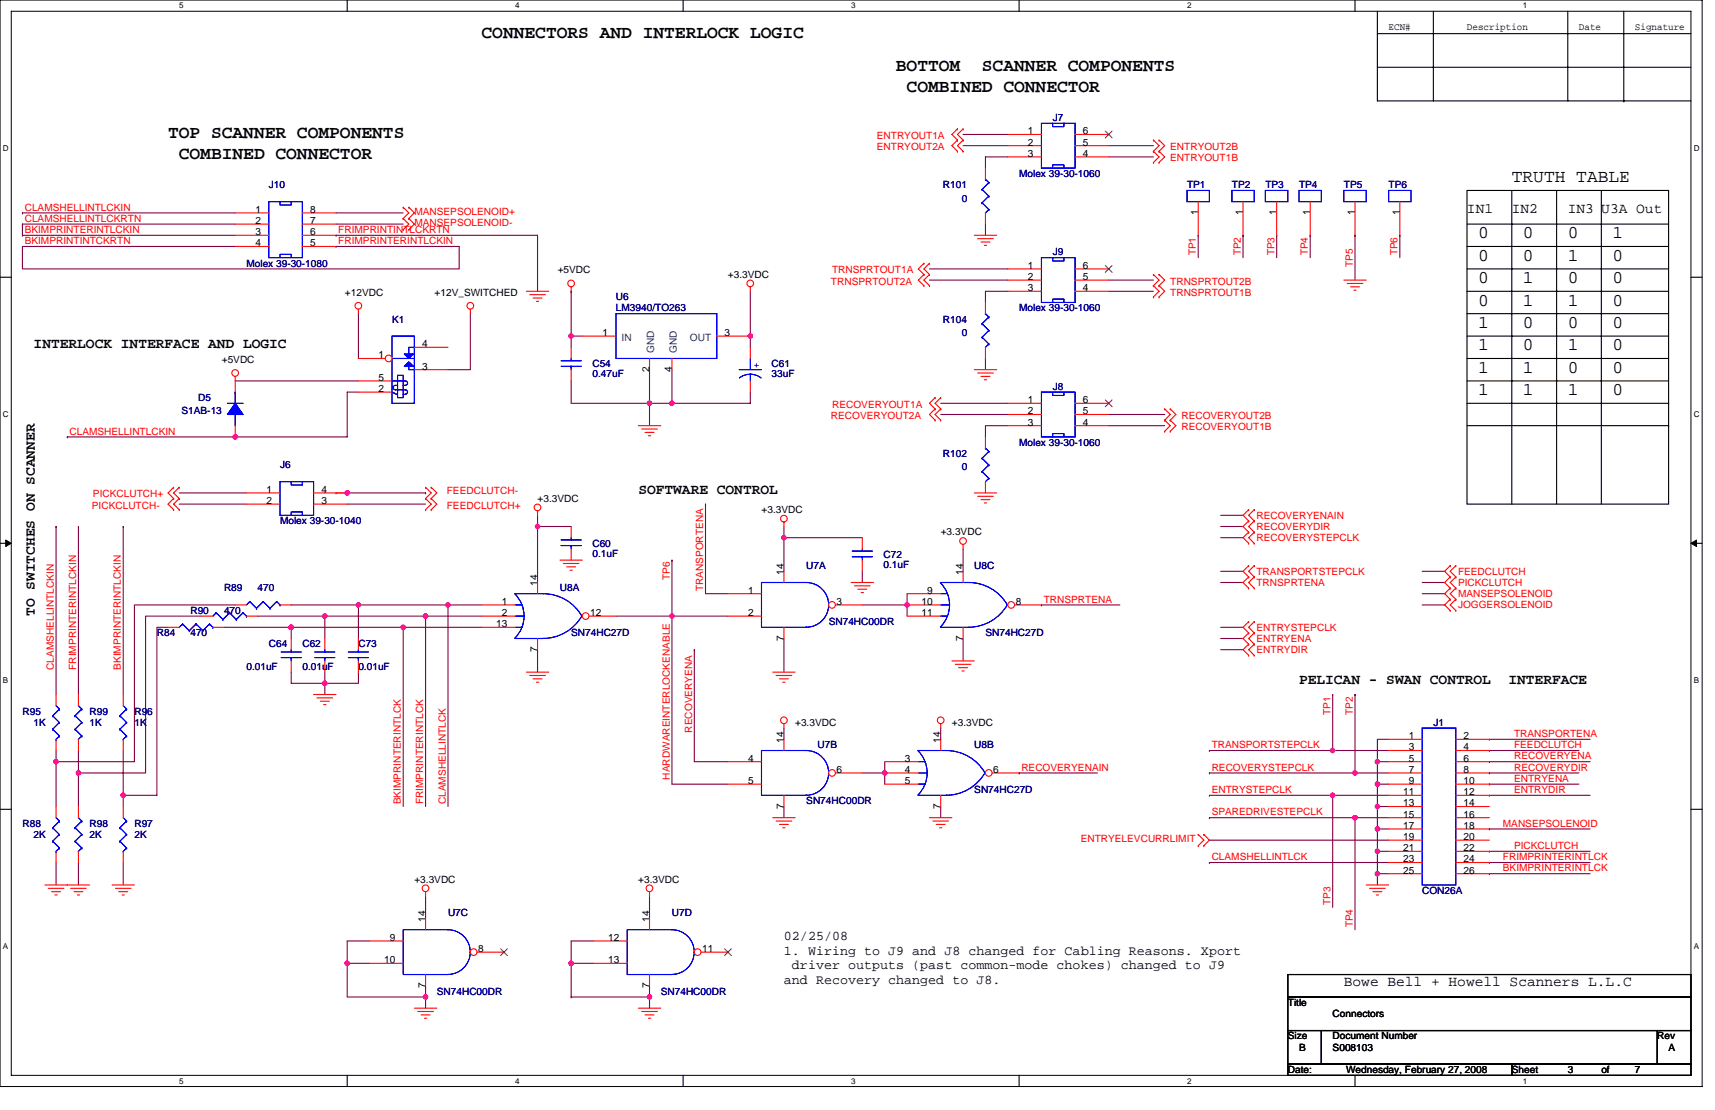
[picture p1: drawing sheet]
<svg xmlns="http://www.w3.org/2000/svg" width="432mm" height="279mm" viewBox="0 0 432 279" stroke-linecap="round" stroke-linejoin="round" font-family="sans-serif">
<path d="M0 0h428.6v273.5h-428.6zM2.8 2.8h422.9v267.9h-422.9z" fill="none" stroke="#000" stroke-width=".25"/>
<g fill="#fff">
<path d="M45.1 .3h1.1v2.3h-1.1z"/>
<path d="M45.1 271h1.1v2.2h-1.1z"/>
</g>
<path d="M87.4 0v2.8M87.4 270.7v2.8" fill="none" stroke="#000" stroke-width=".28"/>
<g fill="#fff">
<path d="M129.7 .3h1.1v2.3h-1.1z"/>
<path d="M129.7 271h1.1v2.2h-1.1z"/>
</g>
<path d="M172 0v2.8M172 270.7v2.8" fill="none" stroke="#000" stroke-width=".28"/>
<g fill="#fff">
<path d="M214.3 .3h1.1v2.3h-1.1z"/>
<path d="M214.3 271h1.1v2.2h-1.1z"/>
</g>
<path d="M256.6 0v2.8M256.6 270.7v2.8" fill="none" stroke="#000" stroke-width=".28"/>
<g fill="#fff">
<path d="M298.9 .3h1.1v2.3h-1.1z"/>
<path d="M298.9 271h1.1v2.2h-1.1z"/>
</g>
<path d="M341.2 0v2.8M341.2 270.7v2.8" fill="none" stroke="#000" stroke-width=".28"/>
<g fill="#fff">
<path d="M383.5 .3h1.1v2.3h-1.1z"/>
<path d="M383.5 271h1.1v2.2h-1.1z"/>
<path d="M.7 36.3h1.5v2.3h-1.5z"/>
<path d="M426.5 36.3h1.4v2.3h-1.4z"/>
<path d="M.7 103.3h1.5v2.2h-1.5z"/>
<path d="M426.5 103.3h1.4v2.2h-1.4z"/>
</g>
<path d="M0 69.8h2.8M425.7 69.8h2.9" fill="none" stroke="#000" stroke-width=".28"/>
<g fill="#fff">
<path d="M.7 170.2h1.4v2.3h-1.4z"/>
<path d="M426.5 170.2h1.3v2.3h-1.3z"/>
</g>
<path d="M0 136.8h2.8M425.7 136.8h2.9" fill="none" stroke="#000" stroke-width=".28"/>
<path d="M1.4 135.9l1.4 .9-1.4 .8zM425.7 136.8l1.4-.9v1.7z" fill="#000" stroke="#000" stroke-width=".25"/>
<g fill="#fff">
<path d="M.7 237.2h1.4v2.2h-1.4z"/>
<path d="M426.4 237.2h1.4v2.2h-1.4z"/>
</g>
<g fill="none" stroke="#000" stroke-width=".28">
<path d="M346.8 2.8v22.6h78.9M346.8 8.5h78.9M346.8 16.9h78.9M360.9 2.8v22.6M394.7 2.8v22.6M408.8 2.8v22.6M408.8 25.4h.1M369.4 47.9h50.7v79h-50.7zM369.4 56.4h50.7M380.6 47.9v79M391.9 47.9v79M403.2 47.9v79"/>
<path d="M369.4 62h50.7M369.4 67.7h50.7M369.4 73.3h50.7M369.4 79h50.7M369.4 84.6h50.7M369.4 90.2h50.7M369.4 95.9h50.7M369.4 101.5h50.7M369.4 107.1h50.7M420.1 101.5h.1M420.1 107.1h.1M0 203.7h2.8"/>
<path d="M425.7 203.7h2.9M324.3 245.3h101.4v5.7h-101.4zM324.3 251h101.4v8.4h-101.4zM324.3 259.4h8.4v8.5h-8.4zM332.7 259.4h84.6v8.5h-84.6zM417.3 259.4h8.4v8.5h-8.4zM324.3 267.9h56.3v2.8h-56.3zM380.6 267.9h45.1v2.8h-45.1z"/>
</g>
<g fill="none" stroke="#800040" stroke-width=".28">
<path d="M242.5 33.8h11.3M242.5 36.7h11.3M253.8 39.5h-5.7v2.8M279.1 39.5h11.3M279.1 36.7h11.3M5.7 56.4v2.8M5.7 59.2h.1M5.7 56.4h.1M5.7 53.6h.1M5.7 59.2h53.5M5.7 56.4h53.5M5.7 53.6h53.5"/>
<path d="M84.6 56.4h16.9M84.6 53.6h16.9M84.6 59.2h.1M84.6 59.2h50.7v14.1M248.1 56.4v2.8M301.7 59.2h.1M301.7 59.2v5.7M313 59.2h.1M313 59.2v5.7M321.4 59.2h.1M321.4 59.2v5.7M329.9 59.2h.1"/>
<path d="M329.9 59.2v5.7M341.2 59.2h.1M341.2 59.2v11.3M352.4 59.2h.1M352.4 59.2v5.7M5.7 62h.1M5.7 62v5.7h109.9v-5.7h-31M5.7 62h53.5M84.6 62h.1M90.2 79v11.2M118.4 79v14h-5.6M143.8 73.3v11.3h2.8"/>
<path d="M143.8 73.3h.1M188.9 73.3v11.3M234 70.5h19.8M234 67.7h19.8M253.8 73.3h-5.7v2.8M279.1 73.3h11.3M279.1 70.5h11.3M59.2 95.9h31M90.2 98.7h-2.8v11.3h-70.5M143.8 95.9v5.6h19.7M143.8 84.6v2.8M163.5 93v8.5"/>
<path d="M169.2 93v8.5M188.9 98.7v2.8h-19.7M188.9 84.6h.1M188.9 84.6v2.8M248.1 90.2v2.8M16.9 110h.1M59.2 110h.1M163.5 101.5h.1M163.5 101.5h5.7M163.5 101.5v5.6M169.2 101.5h.1M236.9 101.5h16.9"/>
<path d="M236.9 104.3h16.9M253.8 107.1h-5.7v2.9M279.1 104.3h14.1M279.1 107.1h14.1M14.1 132.5h.1M14.1 132.5v42.3M19.7 132.5h.1M19.7 132.5v42.3M31 132.5h.1M31 132.5v42.3M45.1 126.9h16.9M45.1 124.1h16.9"/>
<path d="M84.6 124.1h.1M84.6 124.1h22.5M87.4 126.9h19.7M107.1 124.1h.1M135.3 132.5v14.1M135.3 132.5h.1M135.3 129.7v2.8M135.3 132.5h8.5M177.6 126.9h.1M177.6 126.9v22.5h5.7M197.4 135.3h.1M197.4 135.3v8.5"/>
<path d="M197.4 132.5v2.8M197.4 135.3h19.7M242.5 138.2v5.6M307.3 129.7h5.7M307.3 132.5h5.7M307.3 135.3h5.7M42.3 157.9h-2.8v42.3h-8.5M50.8 155.1h-14.1v39.5h-17v8.4M56.4 157.9h45.1M59.2 152.3h-25.4v39.4h-19.7M64.9 155.1h16.9M73.3 152.3h16.9"/>
<path d="M73.3 157.9h.1M73.3 157.9v2.8M81.8 155.1h.1M81.8 155.1h25.3M81.8 155.1v5.6M90.2 152.3v8.4M90.2 152.3h22.6M101.5 157.9h.1M101.5 157.9h19.7M101.5 157.9v45.1M107.1 155.1h.1M107.1 155.1h14.1"/>
<path d="M107.1 155.1v47.9M112.8 152.3h.1M112.8 152.3h8.4M112.8 152.3v50.7M155.1 155.1h14.1M169.2 155.1h.1M169.2 141v56.4h14.1M169.2 141h.1M169.2 155.1h14.1M217.1 143.8v2.8M217.1 152.3h11.3M228.4 152.3h.1"/>
<path d="M228.4 149.4v2.9M228.4 152.3v2.8M262.2 152.3h.1M262.2 152.3h19.8M307.3 146.6h5.7M307.3 157.9h5.7M307.3 143.8h5.7M358.1 143.8h5.6M358.1 146.6h5.6M358.1 149.4h5.6M358.1 152.3h5.6M73.3 169.2v2.8h8.5"/>
<path d="M81.8 172h.1M81.8 169.2v2.8M81.8 172v2.8M90.2 169.2v2.8h-8.4M135.3 163.5v5.7M174.8 163.5h.1M174.8 163.5v28.2h8.5M197.4 160.7v8.5M242.5 160.7v5.7M307.3 160.7h5.7M307.3 163.5h5.7M335.5 174.8h.1"/>
<path d="M335.5 174.8v14.1M341.2 174.8h.1M341.2 174.8v19.8M14.1 191.7h.1M14.1 191.7v11.3M14.1 188.9v2.8M19.7 194.6h.1M19.7 188.9v5.7M31 188.9v11.3M197.4 183.3v2.8M217.1 194.6h5.7M222.8 194.6h.1"/>
<path d="M222.8 191.7v2.9M222.8 194.6v2.8M236.9 183.3v2.8M256.6 194.6h.1M256.6 194.6h19.7M304.5 194.6h.1M304.5 188.9h.1M304.5 194.6h36.7M304.5 188.9h45.1M335.5 188.9h.1M341.2 194.6h8.4M346.8 191.7h2.8"/>
<path d="M346.8 191.7h.1M346.8 197.4h2.8M346.8 197.4v5.6M346.8 191.7v5.7M349.6 186.1h-2.8v5.6M375 186.1h.1M375 188.9h.1M375 191.7h.1M375 194.6h.1M375 197.4h.1M375 194.6h22.6M375 186.1h25.4"/>
<path d="M375 188.9h22.6M375 191.7h25.4M375 197.4h22.6M14.1 217.1v5.7M19.7 217.1v5.7M31 200.2h.1M31 217.1v5.7M31 200.2v2.8M197.4 203v2.8M236.9 203v2.8M304.5 217.1h.1M304.5 205.8h.1"/>
<path d="M304.5 200.2h.1M304.5 211.5h45.1M304.5 217.1h45.1M304.5 200.2h45.1M304.5 205.8h36.7M335.5 200.2h.1M335.5 200.2v28.2M341.2 205.8h8.4M341.2 205.8h.1M341.2 205.8v28.2M346.8 203h.1M346.8 203h2.8"/>
<path d="M346.8 208.7h2.8M346.8 208.7h.1M346.8 214.3h2.8M346.8 219.9v2.9M346.8 214.3v5.6h2.8M346.8 214.3h.1M346.8 203v11.3M375 208.7h.1M375 214.3h.1M375 217.1h.1M375 219.9h.1M375 200.2h.1"/>
<path d="M375 217.1h25.4M375 208.7h25.4M375 214.3h25.4M375 219.9h25.4M375 200.2h25.4M93 236.9h-5.6v5.6M107.1 225.6v5.6M149.4 236.9h-5.6v5.6M163.5 225.6v5.6M87.4 242.5h.1M87.4 242.5h5.6M87.4 242.5v8.5h19.7"/>
<path d="M107.1 251h.1M107.1 248.1v2.9M107.1 251v2.8M143.8 242.5h.1M143.8 242.5h5.6M143.8 251h.1M143.8 242.5v8.5M143.8 251h19.7M163.5 251v2.8M163.5 248.1v2.9"/>
</g>
<g fill="#f0f" stroke="#f0f" stroke-width=".28">
<circle cx="341.2" cy="194.5" r=".56"/>
<circle cx="341.2" cy="205.8" r=".56"/>
<circle cx="346.8" cy="197.4" r=".55"/>
<circle cx="346.8" cy="191.7" r=".55"/>
<circle cx="346.8" cy="208.6" r=".55"/>
<circle cx="346.8" cy="203" r=".55"/>
<circle cx="346.8" cy="214.3" r=".56"/>
<circle cx="335.5" cy="188.9" r=".55"/>
<circle cx="228.4" cy="152.2" r=".56"/>
<circle cx="73.3" cy="157.9" r=".57"/>
<circle cx="81.8" cy="172" r=".56"/>
<circle cx="169.2" cy="155.1" r=".55"/>
<circle cx="90.2" cy="152.2" r=".55"/>
<circle cx="112.8" cy="152.2" r=".55"/>
<circle cx="107.1" cy="155.1" r=".55"/>
<circle cx="101.5" cy="157.9" r=".57"/>
<circle cx="163.5" cy="101.5" r=".56"/>
<circle cx="143.8" cy="84.6" r=".56"/>
<circle cx="169.2" cy="101.5" r=".56"/>
<circle cx="222.7" cy="194.5" r=".55"/>
<circle cx="87.4" cy="242.5" r=".57"/>
<circle cx="143.8" cy="242.5" r=".57"/>
<circle cx="107.1" cy="250.9" r=".55"/>
<circle cx="163.5" cy="250.9" r=".55"/>
<circle cx="135.3" cy="132.5" r=".55"/>
<circle cx="197.4" cy="135.3" r=".55"/>
<circle cx="81.8" cy="155.1" r=".55"/>
<circle cx="335.5" cy="200.2" r=".56"/>
<circle cx="346.8" cy="219.9" r=".55"/>
<circle cx="188.9" cy="84.6" r=".55"/>
<circle cx="59.2" cy="110" r=".56"/>
<circle cx="14.1" cy="191.7" r=".55"/>
<circle cx="19.7" cy="194.5" r=".55"/>
<circle cx="31" cy="200.2" r=".57"/>
<circle cx="87.4" cy="124.1" r=".56"/>
</g>
<g fill="none" stroke="#f00" stroke-width=".28">
<path d="M241.1 32.4h.1M241.1 35.3h.1M241.1 38.1h.1M241.1 32.4l-1.4 1.4 1.4 1.5M241.1 35.3l-1.4 1.4 1.4 1.4M242.5 32.4h.1M242.5 35.3h.1M242.5 38.1h.1M242.5 32.4l-1.4 1.4 1.4 1.5M242.5 35.3l-1.4 1.4 1.4 1.4M253.8 36.7h8.4M253.8 39.5h8.4"/>
<path d="M253.8 33.8h8.4M270.7 36.7h8.4M270.7 39.5h8.4M270.7 33.8h8.4M290.4 38.1h.1M290.4 35.3h.1M290.4 38.1l1.4 1.4-1.4 1.4M290.4 35.3l1.4 1.4-1.4 1.4M291.8 38.1h.1M291.8 35.3h.1M291.8 38.1l1.4 1.4-1.4 1.4M291.8 35.3l1.4 1.4-1.4 1.4"/>
<path d="M101.5 55h.1M101.5 52.2h.1M101.5 57.8h.1M101.5 52.2l1.4 1.4-1.4 1.4M101.5 55l1.4 1.4-1.4 1.4M102.9 55h.1M102.9 52.2h.1M102.9 57.8h.1M102.9 52.2l1.4 1.4-1.4 1.4M102.9 55l1.4 1.4-1.4 1.4M245.3 59.2h5.7M290.4 40.9h.1"/>
<path d="M291.8 40.9h.1M321.4 50.8v8.4M329.9 50.8v8.4M352.4 50.8v8.4M90.2 77.8v1.2M118.4 77.8v1.2M132.5 73.3h5.7M133.4 74.2h3.9M134.2 75h2.3M135.1 75.9h.5M143.8 72.2v1.1M188.9 72.2v1.1"/>
<path d="M232.6 66.3h.1M232.6 69.1h.1M232.6 71.9h.1M232.6 66.3l-1.4 1.4 1.4 1.4M232.6 69.1l-1.4 1.4 1.4 1.4M234 66.3h.1M234 69.1h.1M234 71.9h.1M234 66.3l-1.4 1.4 1.4 1.4M234 69.1l-1.4 1.4 1.4 1.4M246.1 60.1h4M247 60.9h2.3"/>
<path d="M247.8 61.8h.6M253.8 70.5h8.4M253.8 73.3h8.4M253.8 67.7h8.4M270.7 70.5h8.4M270.7 73.3h8.4M270.7 67.7h8.4M290.4 69.1h.1M290.4 71.9h.1M290.4 74.7h.1M290.4 69.1l1.4 1.4-1.4 1.4M290.4 71.9l1.4 1.4-1.4 1.4"/>
<path d="M291.8 69.1h.1M291.8 71.9h.1M291.8 74.7h.1M291.8 69.1l1.4 1.4-1.4 1.4M291.8 71.9l1.4 1.4-1.4 1.4M338.3 70.5h5.7M339.2 71.4h3.9M340 72.2h2.3M340.9 73h.5M59.2 94.7v1.2M188.9 87.4v2.8M188.9 95.9v2.8"/>
<path d="M245.3 93h5.7M246.1 93.9h4M247 94.7h2.3M247.8 95.6h.6M160.7 107.1h5.7M161.6 108h3.9M162.4 108.8h2.3M163.3 109.7h.5M235.4 100.1h.1M235.4 102.9h.1M235.4 105.7h.1M235.4 100.1l-1.4 1.4 1.4 1.4"/>
<path d="M235.4 102.9l-1.4 1.4 1.4 1.4M236.9 100.1h.1M236.9 102.9h.1M236.9 105.7h.1M236.9 100.1l-1.5 1.4 1.5 1.4M236.9 102.9l-1.5 1.4 1.5 1.4M248.1 110v2.8M293.2 102.9h.1M293.2 105.7h.1M293.2 108.6h.1M293.2 102.9l1.4 1.4-1.4 1.4M293.2 105.7l1.4 1.4-1.4 1.5"/>
<path d="M294.6 102.9h.1M294.6 105.7h.1M294.6 108.6h.1M294.6 102.9l1.5 1.4-1.5 1.4M294.6 105.7l1.5 1.4-1.5 1.5M43.7 122.7h.1M43.7 125.5h.1M43.7 128.3h.1M43.7 122.7l-1.4 1.4 1.4 1.4M43.7 125.5l-1.4 1.4 1.4 1.4M45.1 122.7h.1M45.1 125.5h.1"/>
<path d="M45.1 128.3h.1M45.1 122.7l-1.4 1.4 1.4 1.4M45.1 125.5l-1.4 1.4 1.4 1.4M62 124.1h8.5M62 126.9h8.5M79 124.1h8.4M79 126.9h8.4M107.1 125.5h.1M107.1 128.3h.1M107.1 122.7h.1M107.1 125.5l1.5 1.4-1.5 1.4M107.1 122.7l1.5 1.4-1.5 1.4"/>
<path d="M108.6 125.5h.1M108.6 128.3h.1M108.6 122.7h.1M108.6 125.5l1.4 1.4-1.4 1.4M108.6 122.7l1.4 1.4-1.4 1.4M135.3 128.6v1.1M143.8 132.5v2.8M143.8 138.2v2.8M197.4 131.4v1.1M242.5 137v1.2M245.3 124.1h5.7M246.1 124.9h4"/>
<path d="M247 125.8h2.3M247.8 126.6h.6M248.1 121.2v2.9M314.4 128.3h.1M314.4 131.1h.1M314.4 133.9h.1M314.4 136.8h.1M314.4 128.3l-1.4 1.4 1.4 1.4M314.4 131.1l-1.4 1.4 1.4 1.4M314.4 133.9l-1.4 1.4 1.4 1.5M315.8 131.1h.1M315.8 128.3h.1"/>
<path d="M315.8 133.9h.1M315.8 136.8h.1M315.8 128.3l-1.4 1.4 1.4 1.4M315.8 131.1l-1.4 1.4 1.4 1.4M315.8 133.9l-1.4 1.4 1.4 1.5M59.2 152.3h2.8M70.5 152.3h2.8M141 141h5.6M141.8 141.8h4M142.7 142.7h2.2M143.5 143.5h.6M214.3 146.6h5.6"/>
<path d="M215.1 147.5h4M216 148.3h2.2M216.8 149.2h.6M314.4 145.2h.1M314.4 148h.1M314.4 156.5h.1M314.4 159.3h.1M314.4 142.4h.1M314.4 145.2l-1.4 1.4 1.4 1.4M314.4 156.5l-1.4 1.4 1.4 1.4M314.4 159.3l-1.4 1.4 1.4 1.4M314.4 142.4l-1.4 1.4 1.4 1.4"/>
<path d="M315.8 148h.1M315.8 145.2h.1M315.8 159.3h.1M315.8 156.5h.1M315.8 142.4h.1M315.8 145.2l-1.4 1.4 1.4 1.4M315.8 156.5l-1.4 1.4 1.4 1.4M315.8 159.3l-1.4 1.4 1.4 1.4M315.8 142.4l-1.4 1.4 1.4 1.4M365.1 142.4h.1M365.1 145.2h.1M365.1 148h.1"/>
<path d="M365.1 150.9h.1M365.1 153.7h.1M365.1 142.4l-1.4 1.4 1.4 1.4M365.1 145.2l-1.4 1.4 1.4 1.4M365.1 148l-1.4 1.4 1.4 1.5M365.1 150.9l-1.4 1.4 1.4 1.4M366.5 145.2h.1M366.5 142.4h.1M366.5 148h.1M366.5 150.9h.1M366.5 153.7h.1M366.5 142.4l-1.4 1.4 1.4 1.4"/>
<path d="M366.5 145.2l-1.4 1.4 1.4 1.4M366.5 148l-1.4 1.4 1.4 1.5M366.5 150.9l-1.4 1.4 1.4 1.4M73.3 160.7v2.8M73.3 166.4v2.8M79 174.8h5.6M79.8 175.7h4M80.6 176.5h2.3M81.5 177.4h.6M81.8 160.7v2.8M81.8 166.4v2.8M132.5 169.2h5.7"/>
<path d="M133.4 170h3.9M134.2 170.9h2.3M135.1 171.7h.5M194.6 169.2h5.6M195.4 170h3.9M196.3 170.9h2.2M197.1 171.7h.6M239.7 166.4h5.6M240.5 167.2h4M241.4 168.1h2.2M242.2 168.9h.6M314.4 162.1h.1"/>
<path d="M314.4 165h.1M314.4 162.1l-1.4 1.4 1.4 1.5M315.8 162.1h.1M315.8 165h.1M315.8 162.1l-1.4 1.4 1.4 1.5M197.4 182.2v1.1M236.9 182.2v1.1M349.6 186.1h8.5M349.6 188.9h8.5M349.6 191.7h8.5M349.6 194.6h8.5M349.6 197.4h8.5"/>
<path d="M366.5 186.1h8.5M366.5 188.9h8.5M366.5 191.7h8.5M366.5 194.6h8.5M366.5 197.4h8.5M14.1 203v2.8M14.1 214.3v2.8M19.7 203v2.8M19.7 214.3v2.8M194.6 205.8h5.6M195.4 206.7h3.9M196.3 207.5h2.2"/>
<path d="M197.1 208.4h.6M234 205.8h5.7M234.9 206.7h3.9M235.7 207.5h2.3M236.6 208.4h.5M301.7 212.9h.1M301.7 210.1h.1M301.7 210.1l1.4 1.4-1.4 1.4M303.1 210.1h.1M303.1 212.9h.1M303.1 210.1l1.4 1.4-1.4 1.4M349.6 200.2h8.5"/>
<path d="M349.6 203h8.5M349.6 205.8h8.5M349.6 208.7h8.5M349.6 211.5h8.5M349.6 214.3h8.5M349.6 217.1h8.5M349.6 219.9h8.5M366.5 200.2h8.5M366.5 203h8.5M366.5 205.8h8.5M366.5 208.7h8.5M366.5 211.5h8.5"/>
<path d="M366.5 214.3h8.5M366.5 217.1h8.5M366.5 219.9h8.5M11.3 222.8h11.3M12.1 223.6h4M13 224.5h2.2M13.8 225.3h.6M17.8 223.6h3.9M18.6 224.5h2.3M19.5 225.3h.5M28.2 222.8h5.6M29.1 223.6h3.9"/>
<path d="M29.9 224.5h2.3M30.8 225.3h.5M107.1 224.5v1.1M149.4 236.9h8.5M163.5 224.5v1.1M344 222.8h5.6M344.8 223.6h4M345.7 224.5h2.2M346.5 225.3h.6M104.3 253.8h5.7M105.2 254.6h3.9M106 255.5h2.3"/>
<path d="M106.9 256.3h.5M149.4 242.5h8.5M160.7 253.8h5.7M161.6 254.6h3.9M162.4 255.5h2.3M163.3 256.3h.5"/>
<circle cx="90.2" cy="77" r=".84"/>
<circle cx="118.4" cy="77" r=".84"/>
<circle cx="143.8" cy="71.3" r=".84"/>
<circle cx="188.9" cy="71.3" r=".84"/>
<circle cx="59.2" cy="93.9" r=".84"/>
<circle cx="135.3" cy="127.7" r=".84"/>
<circle cx="197.4" cy="130.5" r=".84"/>
<circle cx="242.5" cy="136.2" r=".84"/>
<circle cx="197.4" cy="181.3" r=".84"/>
<circle cx="236.8" cy="181.3" r=".84"/>
<circle cx="107.1" cy="223.6" r=".84"/>
<circle cx="163.5" cy="223.6" r=".84"/>
</g>
<g fill="none" stroke="#00f" stroke-width=".28">
<path d="M262.2 31h8.5v11.3h-8.5zM265 31v.9h2.9v-.9M265 42.3v-.8h2.9v.8M318.6 47.9h5.7v2.9h-5.7zM327.1 47.9h5.6v2.9h-5.6zM349.6 47.9h5.7v2.9h-5.7zM262.2 64.9h8.5v11.2h-8.5zM265 76.1v-.8h2.9v.8M265 64.9v.8h2.9v-.8M186.1 93h5.6M188.9 94.2l1.4 .2 1.3 .7M188.9 94.2l-1.5 .2-1.2 .7"/>
<path d="M188.9 94.2v1.7M188.9 90.2v2.8M247.3 118.7h.1M247.3 115.3h.1M247.3 118.7l1.7 1.7M247.3 115.3l1.7 1.7M248.1 112.8h.1M248.1 112.8l.9 .8M249 117h.1M249 113.6h.1M249 117l-1.7 1.7M249 113.6l-1.7 1.7"/>
<path d="M70.5 121.2h8.5v8.5h-8.5zM73.3 121.2v.9h2.8v-.9M73.3 129.7v-.8h2.8v.8M141.3 137.3h5M141.3 135.9h5M143.8 135.3v.6M143.8 137.3h.1M143.8 137.3v.9M249 120.4h.1M249 120.4l-.9 .8M62.9 151.4h.1M62.9 151.4l-.9 .9"/>
<path d="M62.9 151.4l1.7 1.7M64.6 153.1h.1M66.3 151.4h.1M66.3 151.4l-1.7 1.7M66.3 151.4l1.7 1.7M68 153.1h.1M69.7 151.4h.1M69.7 151.4l-1.7 1.7M69.7 151.4l.8 .9M70.5 152.3h.1M70.8 165.5h5.1M70.8 164.1h5.1"/>
<path d="M73.3 163.5v.6M73.3 165.5h.1M73.3 165.5v.9M79.2 165.5h5.1M79.2 164.1h5.1M81.8 163.5v.6M81.8 165.5h.1M81.8 165.5v.9M358.1 183.3h8.4v39.5h-8.4zM13.3 208.4h.1M13.3 211.8h.1M13.3 208.4l1.7 1.7"/>
<path d="M13.3 211.8l1.7 1.6M14.1 214.3h.1M14.1 205.8l.9 .9M15 206.7h.1M15 210.1h.1M15 213.4h.1M15 206.7l-1.7 1.7M15 210.1l-1.7 1.7M15 213.4l-.9 .9M18.9 208.4h.1M18.9 211.8h.1M18.9 208.4l1.7 1.7"/>
<path d="M18.9 211.8l1.7 1.6M19.7 214.3h.1M19.7 205.8l.9 .9M20.6 206.7h.1M20.6 210.1h.1M20.6 213.4h.1M20.6 206.7l-1.7 1.7M20.6 210.1l-1.7 1.7M20.6 213.4l-.9 .9M157.9 234h11.3a5.6 5.6 0 0 1 5.6 5.7v-.1a5.7 5.7 0 0 1-5.6 5.7h-11.3z"/>
</g>
<path d="M278.3 33l1.7 1.7M280 33l-1.7 1.7M278.3 66.8l1.7 1.8M280 66.8l-1.7 1.8" fill="none" stroke="#804000" stroke-width=".25"/>
<circle cx="175.6" cy="239.7" r=".84" fill="#fff" stroke="#f00" stroke-width=".28"/>
<g fill="none" stroke="#f00" stroke-width=".28">
<path d="M59.2 59.2h8.5M59.2 53.6h8.5M59.2 56.4h8.5M76.1 59.2h8.5M76.1 53.6h8.5M76.1 56.4h8.5M59.2 62h8.5M76.1 62h8.5M50.8 155.1h2.8M62 155.1h2.9M183.3 191.7h8.4M183.3 197.4h8.4"/>
<path d="M163.5 231.2v2.8M176.5 239.7h6.8M163.5 245.3v2.8"/>
</g>
<path d="M182.4 238.8l1.7 1.7M184.1 238.8l-1.7 1.7" fill="none" stroke="#804000" stroke-width=".25"/>
<g fill="none" stroke="#00f" stroke-width=".28">
<path d="M67.7 50.8h8.4v14.1h-8.4zM70.5 50.8v.8h2.8v-.8M70.5 64.9v-.9h2.8v.9M54.4 154.2h.1M54.4 154.2l-.8 .9M54.4 154.2l1.7 1.7M56.1 155.9h.1M57.8 154.2h.1M57.8 154.2l-1.7 1.7M57.8 154.2l1.7 1.7M59.5 155.9h.1M61.2 154.2h.1"/>
<path d="M61.2 154.2l-1.7 1.7M61.2 154.2l.8 .9M62 155.1h.1M191.7 188.9h11.2a5.6 5.6 0 0 1 5.7 5.7v-.1a5.7 5.7 0 0 1-5.7 5.7h-11.2z"/>
</g>
<circle cx="209.5" cy="194.6" r=".84" fill="#fff" stroke="#f00" stroke-width=".28"/>
<path d="M301.7 50.8v8.4M313 50.8v8.4M121.2 152.3h8.5M121.2 155.1h8.5M121.2 157.9h8.5M197.4 186.1v2.8M210.4 194.6h6.7M31 203v2.8M31 214.3v2.8M197.4 200.2v2.8" fill="none" stroke="#f00" stroke-width=".28"/>
<g fill="none" stroke="#00f" stroke-width=".28">
<path d="M298.9 47.9h5.6v2.9h-5.6zM310.2 47.9h5.6v2.9h-5.6zM129.6 149.5a7.8 7.8 0 0 1 0 11.1M129.7 149.4h7.1M129.7 152.3h1.7M129.7 155.1h2.3M129.7 157.9h1.7M136.7 149.4a11.2 11.2 0 0 1 9.8 5.7M146.5 155a11.3 11.3 0 0 1-9.8 5.7M129.7 160.7h7.1M30.2 208.4h.1M30.2 211.8h.1"/>
<path d="M30.2 208.4l1.7 1.7M30.2 211.8l1.7 1.6M31 214.3h.1M31 205.8l.9 .9M31.9 206.7h.1M31.9 210.1h.1M31.9 213.4h.1M31.9 206.7l-1.7 1.7M31.9 210.1l-1.7 1.7M31.9 213.4l-.9 .9"/>
</g>
<circle cx="147.5" cy="155.1" r=".84" fill="#fff" stroke="#f00" stroke-width=".28"/>
<path d="M135.3 146.6v2.8M148.3 155.1h6.8M135.3 160.7v2.8M222.8 191.7h8.4M222.8 194.6h8.4M222.8 197.4h8.4" fill="none" stroke="#f00" stroke-width=".28"/>
<path d="M231.1 189a7.9 7.9 0 0 1 2.3 5.5M231.2 188.9h7.1a11.2 11.2 0 0 1 9.7 5.7M231.2 191.7h1.7M231.2 194.6h2.3M231.2 197.4h1.7M233.4 194.5a7.8 7.8 0 0 1-2.3 5.6M248 194.5a11.4 11.4 0 0 1-9.7 5.7h-7.1" fill="none" stroke="#00f" stroke-width=".28"/>
<circle cx="248.9" cy="194.6" r=".84" fill="#fff" stroke="#f00" stroke-width=".28"/>
<g fill="none" stroke="#f00" stroke-width=".28">
<path d="M248.1 42.3v2.8M248.1 53.6v2.8M248.1 76.1v2.9M59.2 95.9v2.8M146.6 84.6h8.5M163.5 90.2v2.8M169.2 90.2v2.8M180.5 84.6h8.4M248.1 87.4v2.8M59.2 107.1v2.9M253.8 104.3h8.4M253.8 107.1h8.4"/>
<path d="M253.8 101.5h8.4M270.7 104.3h8.4M270.7 107.1h8.4M270.7 101.5h8.4M217.1 135.3v2.9M217.1 141v2.8M14.1 174.8v2.8M19.7 174.8v2.8M31 174.8v2.8M90.2 160.7v2.8M90.2 166.4v2.8M14.1 186.1v2.8"/>
<path d="M19.7 186.1v2.8M31 186.1v2.8M236.9 186.1v2.8M249.8 194.6h6.8M236.9 200.2v2.8M93 236.9h8.5M93 242.5h8.5"/>
</g>
<g fill="none" stroke="#00f" stroke-width=".28">
<path d="M247.3 51.1h.1M247.3 47.7h.1M247.3 51.1l1.7 1.6M247.3 47.7l1.7 1.7M248.1 45.1h.1M248.1 45.1l.9 .9M249 52.7h.1M249 49.4h.1M249 46h.1M249 52.7l-.9 .9M249 49.4l-1.7 1.7M249 46l-1.7 1.7"/>
<path d="M155.1 79h25.4v11.2h-25.4zM248.1 79h.1M248.1 79l.9 .8M249 79.8h.1M249 79.8l-1.7 1.7M59.2 98.7h.1M59.2 98.7v2.8M247.3 84.9h.1M247.3 81.5h.1M247.3 84.9l1.7 1.7M247.3 81.5l1.7 1.7M249 86.6h.1"/>
<path d="M249 83.2h.1M249 86.6l-.9 .8M249 83.2l-1.7 1.7M262.2 98.7h8.5v11.3h-8.5zM265 98.7v.8h2.9v-.8M57.3 101.5h3.9M59.2 104.3v2.8M265 110v-.9h2.9v.9M214.6 138.7h5M217.1 138.2v.5M214.6 140.1h5M217.1 140.1h.1"/>
<path d="M217.1 140.1v.9M14.1 177.6l.9 .9M15 178.5h.1M15 178.5l-1.7 1.7M19.7 177.6l.9 .9M20.6 178.5h.1M20.6 178.5l-1.7 1.7M31 177.6l.9 .9M31.9 178.5h.1M31.9 178.5l-1.7 1.7M87.7 165.5h5.1M87.7 164.1h5.1"/>
<path d="M90.2 163.5v.6M90.2 165.5h.1M90.2 165.5v.9M13.3 180.2h.1M13.3 183.6h.1M13.3 180.2l1.7 1.7M13.3 183.6l1.7 1.7M14.1 186.1h.1M15 181.9h.1M15 185.3h.1M15 181.9l-1.7 1.7M15 185.3l-.9 .8"/>
<path d="M18.9 180.2h.1M18.9 183.6h.1M18.9 180.2l1.7 1.7M18.9 183.6l1.7 1.7M19.7 186.1h.1M20.6 181.9h.1M20.6 185.3h.1M20.6 181.9l-1.7 1.7M20.6 185.3l-.9 .8M30.2 180.2h.1M30.2 183.6h.1M30.2 180.2l1.7 1.7"/>
<path d="M30.2 183.6l1.7 1.7M31 186.1h.1M31.9 181.9h.1M31.9 185.3h.1M31.9 181.9l-1.7 1.7M31.9 185.3l-.9 .8M101.5 234h11.3a5.6 5.6 0 0 1 5.6 5.7v-.1a5.7 5.7 0 0 1-5.6 5.7h-11.3z"/>
</g>
<g fill="#00f" stroke="#00f" stroke-width=".28">
<path d="M59.2 101.5l2 2.8h-3.9z" fill-rule="evenodd"/>
<path d="M59.2 101.5l2 2.8h-3.9z" fill-rule="evenodd"/>
</g>
<path d="M278.3 100.7l1.7 1.7M280 100.7l-1.7 1.7" fill="none" stroke="#804000" stroke-width=".25"/>
<circle cx="119.3" cy="239.7" r=".84" fill="#fff" stroke="#f00" stroke-width=".28"/>
<path d="M183.3 149.4h8.4M183.3 155.1h8.4M107.1 231.2v2.8M120.1 239.7h6.8M107.1 245.3v2.8" fill="none" stroke="#f00" stroke-width=".28"/>
<path d="M126 238.8l1.8 1.7M127.7 238.8l-1.7 1.7" fill="none" stroke="#804000" stroke-width=".25"/>
<path d="M203 157.9h-.1a5.7 5.7 0 0 0 5.7-5.6 5.6 5.6 0 0 0-5.7-5.7h-11.2v11.3h11.3" fill="none" stroke="#00f" stroke-width=".28"/>
<circle cx="209.5" cy="152.3" r=".84" fill="#fff" stroke="#f00" stroke-width=".28"/>
<path d="M197.4 143.8v2.8M197.4 157.9v2.8M210.4 152.3h6.7M228.4 152.3h8.5M228.4 149.4h8.5M228.4 155.1h8.5" fill="none" stroke="#f00" stroke-width=".28"/>
<path d="M236.7 146.7a7.8 7.8 0 0 1 .1 11.1M236.9 146.6h7a11.2 11.2 0 0 1 9.8 5.7M236.9 157.9h7M236.9 149.4h1.6M236.9 152.3h2.2M236.9 155.1h1.6M253.6 152.2a11.3 11.3 0 0 1-9.7 5.7" fill="none" stroke="#00f" stroke-width=".28"/>
<circle cx="254.6" cy="152.3" r=".84" fill="#fff" stroke="#f00" stroke-width=".28"/>
<path d="M341.2 50.8v8.4M143.8 87.4v2.8M143.8 93v2.9M42.3 157.9h2.8M53.6 157.9h2.8M242.5 143.8v2.8M242.5 157.9v2.8M255.5 152.3h6.7" fill="none" stroke="#f00" stroke-width=".28"/>
<g fill="none" stroke="#00f" stroke-width=".28">
<path d="M338.3 47.9h5.7v2.9h-5.7zM98.7 98.7l.5 .3M98.7 84.6h5.6v16.9h-5.6zM98.7 90.2h5.6M98.7 95.9h3.4a.55 .55 0 0 1 .5 .5 .55 .55 0 0 1-.5 .6h-.6M99.3 98.9l.5 .3M99.8 99.3h.3M100.1 94.5h1.4v5.6h-1.4zM100.1 97h-.6a.55 .55 0 0 0-.5 .5 .55 .55 0 0 0 .5 .6h2.6a.55 .55 0 0 1 .5 .6 .55 .55 0 0 1-.5 .5M101.5 99.3h.6M102.9 92.2v.8h1.4M104.3 87.4h-1.4v1.7"/>
<path d="M141.3 92.2h5M141.3 90.8h5M143.8 90.2v.6M143.8 92.2h.1M143.8 92.2v.8M46 157.1h.1M46 157.1l-.9 .8M46 157.1l1.7 1.6M47.7 158.7h.1M49.4 157.1h.1M49.4 157.1l-1.7 1.6M49.4 157.1l1.7 1.6"/>
<path d="M51.1 158.7h.1M52.7 157.1h.1M52.7 157.1l-1.6 1.6M52.7 157.1l.9 .8M53.6 157.9h.1"/>
</g>
<g fill="#00f" stroke="#00f" stroke-width=".28">
<path d="M101.8 92.2l1.1-1.1 1.2 1.1z" fill-rule="evenodd"/>
<path d="M101.8 89.1h2.3l-1.2 1.1z" fill-rule="evenodd"/>
<path d="M101.8 92.2l1.1-1.1 1.2 1.1z" fill-rule="evenodd"/>
<path d="M101.8 89.1h2.3l-1.2 1.1z" fill-rule="evenodd"/>
</g>
<circle cx="97.8" cy="90.2" r=".84" fill="#fff" stroke="#f00" stroke-width=".28"/>
<path d="M90.2 90.2h6.8M90.2 95.9h8.5M90.2 98.7h8.5M104.3 87.4h8.5M104.3 93h8.5" fill="none" stroke="#f00" stroke-width=".28"/>
<g fill="#f0f" stroke="#f0f" stroke-width=".28">
<circle cx="341.2" cy="194.5" r=".56"/>
<circle cx="341.2" cy="205.8" r=".56"/>
<circle cx="346.8" cy="197.4" r=".55"/>
<circle cx="346.8" cy="191.7" r=".55"/>
<circle cx="346.8" cy="208.6" r=".55"/>
<circle cx="346.8" cy="203" r=".55"/>
<circle cx="346.8" cy="214.3" r=".56"/>
<circle cx="335.5" cy="188.9" r=".55"/>
<circle cx="228.4" cy="152.2" r=".56"/>
<circle cx="73.3" cy="157.9" r=".57"/>
<circle cx="81.8" cy="172" r=".56"/>
<circle cx="169.2" cy="155.1" r=".55"/>
<circle cx="90.2" cy="152.2" r=".55"/>
<circle cx="112.8" cy="152.2" r=".55"/>
<circle cx="107.1" cy="155.1" r=".55"/>
<circle cx="101.5" cy="157.9" r=".57"/>
<circle cx="163.5" cy="101.5" r=".56"/>
<circle cx="143.8" cy="84.6" r=".56"/>
<circle cx="169.2" cy="101.5" r=".56"/>
<circle cx="222.7" cy="194.5" r=".55"/>
<circle cx="87.4" cy="242.5" r=".57"/>
<circle cx="143.8" cy="242.5" r=".57"/>
<circle cx="107.1" cy="250.9" r=".55"/>
<circle cx="163.5" cy="250.9" r=".55"/>
<circle cx="135.3" cy="132.5" r=".55"/>
<circle cx="197.4" cy="135.3" r=".55"/>
<circle cx="81.8" cy="155.1" r=".55"/>
<circle cx="335.5" cy="200.2" r=".56"/>
<circle cx="346.8" cy="219.9" r=".55"/>
<circle cx="188.9" cy="84.6" r=".55"/>
<circle cx="59.2" cy="110" r=".56"/>
<circle cx="14.1" cy="191.7" r=".55"/>
<circle cx="19.7" cy="194.5" r=".55"/>
<circle cx="31" cy="200.2" r=".57"/>
<circle cx="87.4" cy="124.1" r=".56"/>
</g>
<g font-size="4.5">
<text x="121.2" y="9.4">CONNECTORS AND INTERLOCK LOGIC</text>
<text x="225.6" y="17.9">BOTTOM</text>
<text x="247.2" y="17.9">SCANNER COMPONENTS</text>
<text x="228.3" y="23.1">COMBINED CONNECTOR</text>
<text x="42.3" y="34.8">TOP SCANNER COMPONENTS</text>
<text x="45" y="40">COMBINED CONNECTOR</text>
<text x="380.6" y="45.9">TRUTH TABLE</text>
<text x="372.2" y="60">0</text>
<text x="383.5" y="60">0</text>
<text x="394.7" y="60">0</text>
<text x="406" y="60">1</text>
<text x="372.2" y="65.6">0</text>
<text x="383.5" y="65.6">0</text>
<text x="394.7" y="65.6">1</text>
<text x="406" y="65.6">0</text>
<text x="372.2" y="71.3">0</text>
<text x="383.5" y="71.3">1</text>
<text x="394.7" y="71.3">0</text>
<text x="406" y="71.3">0</text>
<text x="372.2" y="76.9">0</text>
<text x="383.5" y="76.9">1</text>
<text x="394.7" y="76.9">1</text>
<text x="406" y="76.9">0</text>
<text x="372.2" y="82.5">1</text>
<text x="383.5" y="82.5">0</text>
<text x="394.7" y="82.5">0</text>
<text x="406" y="82.5">0</text>
<text x="372.2" y="88.2">1</text>
<text x="383.5" y="88.2">0</text>
<text x="394.7" y="88.2">1</text>
<text x="406" y="88.2">0</text>
<text x="372.2" y="93.8">1</text>
<text x="383.5" y="93.8">1</text>
<text x="394.7" y="93.8">0</text>
<text x="406" y="93.8">0</text>
<text x="372.2" y="99.5">1</text>
<text x="383.5" y="99.5">1</text>
<text x="394.7" y="99.5">1</text>
<text x="406" y="99.5">0</text>
</g>
<g font-size="3.7">
<text x="369.4" y="53.7">IN1</text>
<text x="380.6" y="53.7">IN2</text>
<text x="394.7" y="53.7">IN3 U3A Out</text>
<text x="8.5" y="87.7">INTERLOCK INTERFACE AND LOGIC</text>
<text x="160.7" y="124.3">SOFTWARE CONTROL</text>
<text x="8.8" y="155.1" transform="rotate(-90 8.8 155.1)">TO SWITCHES ON SCANNER</text>
<text x="327.1" y="172.3">PELICAN - SWAN CONTROL</text>
<text x="379.8" y="172.3">INTERFACE</text>
<text x="338.3" y="248.2">Bowe Bell + Howell Scanners L.L.C</text>
</g>
<g font-size="3.4">
<text x="197.4" y="236.7">02/25/08</text>
<text x="197.4" y="240.3">1. Wiring to J9 and J8 changed for Cabling Reasons. Xport</text>
<text x="199.4" y="243.9">driver outputs (past common-mode chokes) changed to J9</text>
<text x="197.4" y="247.6">and Recovery changed to J8.</text>
</g>
<g font-size="2.5">
<text x="349.6" y="7.6">ECN#</text>
<text x="369.4" y="7.6">Description</text>
<text x="397.5" y="7.6">Date</text>
<text x="411.6" y="7.6">Signature</text>
<text x="258.8" y="33.8">1</text>
<text x="272.6" y="33.8">6</text>
<text x="258.8" y="39.5">3</text>
<text x="258.8" y="36.6">2</text>
<text x="272.6" y="36.6">5</text>
<text x="272.6" y="39.5">4</text>
<text x="64.3" y="53.6">1</text>
<text x="78.1" y="53.6">8</text>
<text x="64.3" y="56.4">2</text>
<text x="64.3" y="59.2">3</text>
<text x="78.1" y="59.2">6</text>
<text x="78.1" y="56.4">7</text>
<text x="301.7" y="54.1" transform="rotate(-90 301.7 54.1)">1</text>
<text x="312.9" y="54.1" transform="rotate(-90 312.9 54.1)">1</text>
<text x="321.4" y="54.1" transform="rotate(-90 321.4 54.1)">1</text>
<text x="329.9" y="54.1" transform="rotate(-90 329.9 54.1)">1</text>
<text x="341.1" y="54.1" transform="rotate(-90 341.1 54.1)">1</text>
<text x="352.4" y="54.1" transform="rotate(-90 352.4 54.1)">1</text>
<text x="64.3" y="62">4</text>
<text x="78.1" y="62">5</text>
<text x="140.4" y="68.8">+5VDC</text>
<text x="183.3" y="69.9">+3.3VDC</text>
<text x="258.8" y="67.7">1</text>
<text x="258.8" y="70.5">2</text>
<text x="272.6" y="70.5">5</text>
<text x="272.6" y="67.7">6</text>
<text x="86.8" y="74.4">+12VDC</text>
<text x="109.4" y="74.4">+12V_SWITCHED</text>
<text x="258.8" y="73.3">3</text>
<text x="272.6" y="73.3">4</text>
<text x="106.3" y="87.4">4</text>
<text x="151.7" y="84.6">1</text>
<text x="182.4" y="84.6">3</text>
<text x="55.8" y="91.4">+5VDC</text>
<text x="95.3" y="90.2">1</text>
<text x="95.3" y="95.9">5</text>
<text x="106.3" y="93">3</text>
<text x="163.5" y="93.6" transform="rotate(-90 163.5 93.6)">2</text>
<text x="169.2" y="93.6" transform="rotate(-90 169.2 93.6)">4</text>
<text x="95.3" y="98.7">2</text>
<text x="258.8" y="101.5">1</text>
<text x="272.6" y="101.5">6</text>
<text x="258.8" y="107.1">3</text>
<text x="258.8" y="104.3">2</text>
<text x="272.6" y="104.3">5</text>
<text x="272.6" y="107.1">4</text>
<text x="67.1" y="124.1">1</text>
<text x="80.9" y="124.1">4</text>
<text x="67.1" y="126.9">2</text>
<text x="80.9" y="126.9">3</text>
<text x="135.3" y="126.3">+3.3VDC</text>
<text x="191.7" y="129.1">+3.3VDC</text>
<text x="236.9" y="134.8">+3.3VDC</text>
<text x="135.3" y="147.5" transform="rotate(-90 135.3 147.5)">14</text>
<text x="188.3" y="149.4">1</text>
<text x="197.4" y="144.7" transform="rotate(-90 197.4 144.7)">14</text>
<text x="233.5" y="149.4">9</text>
<text x="242.5" y="144.7" transform="rotate(-90 242.5 144.7)">14</text>
<text x="126.3" y="152.3">1</text>
<text x="126.3" y="155.1">2</text>
<text x="148.6" y="155.1">12</text>
<text x="188.3" y="155.1">2</text>
<text x="210.6" y="152.3">3</text>
<text x="232.1" y="152.3">10</text>
<text x="232.1" y="155.1">11</text>
<text x="255.7" y="152.3">8</text>
<text x="124.9" y="157.9">13</text>
<text x="197.4" y="161.3" transform="rotate(-90 197.4 161.3)">7</text>
<text x="242.5" y="161.3" transform="rotate(-90 242.5 161.3)">7</text>
<text x="135.3" y="164.1" transform="rotate(-90 135.3 164.1)">7</text>
<text x="200.2" y="182.7">+3.3VDC</text>
<text x="239.7" y="182.7">+3.3VDC</text>
<text x="188.3" y="191.7">4</text>
<text x="197.4" y="186.9" transform="rotate(-90 197.4 186.9)">14</text>
<text x="227.8" y="191.7">3</text>
<text x="236.8" y="186.9" transform="rotate(-90 236.8 186.9)">14</text>
<text x="354.7" y="186.1">1</text>
<text x="354.7" y="188.9">3</text>
<text x="354.7" y="191.7">5</text>
<text x="368.5" y="186.1">2</text>
<text x="368.5" y="188.9">4</text>
<text x="368.5" y="191.7">6</text>
<text x="188.3" y="197.4">5</text>
<text x="210.6" y="194.5">6</text>
<text x="227.8" y="194.5">4</text>
<text x="227.8" y="197.4">5</text>
<text x="250.1" y="194.5">6</text>
<text x="354.7" y="194.5">7</text>
<text x="354.7" y="197.4">9</text>
<text x="368.5" y="194.5">8</text>
<text x="368.5" y="197.4">10</text>
<text x="197.4" y="203.6" transform="rotate(-90 197.4 203.6)">7</text>
<text x="236.8" y="203.6" transform="rotate(-90 236.8 203.6)">7</text>
<text x="353.3" y="200.2">11</text>
<text x="353.3" y="203">13</text>
<text x="368.5" y="200.2">12</text>
<text x="368.5" y="203">14</text>
<text x="353.3" y="205.8">15</text>
<text x="353.3" y="208.6">17</text>
<text x="368.5" y="205.8">16</text>
<text x="368.5" y="208.6">18</text>
<text x="353.3" y="211.5">19</text>
<text x="353.3" y="214.3">21</text>
<text x="368.5" y="211.5">20</text>
<text x="368.5" y="214.3">22</text>
<text x="353.3" y="217.1">23</text>
<text x="353.3" y="219.9">25</text>
<text x="368.5" y="219.9">26</text>
<text x="368.5" y="217.1">24</text>
<text x="104.3" y="222.2">+3.3VDC</text>
<text x="160.7" y="222.2">+3.3VDC</text>
<text x="107.1" y="232.1" transform="rotate(-90 107.1 232.1)">14</text>
<text x="163.5" y="232.1" transform="rotate(-90 163.5 232.1)">14</text>
<text x="98.1" y="236.8">9</text>
<text x="120.4" y="239.6">8</text>
<text x="153.1" y="236.8">12</text>
<text x="176.8" y="239.6">11</text>
<text x="96.7" y="242.5">10</text>
<text x="153.1" y="242.5">13</text>
<text x="107.1" y="248.7" transform="rotate(-90 107.1 248.7)">7</text>
<text x="163.5" y="248.7" transform="rotate(-90 163.5 248.7)">7</text>
<text x="324.3" y="253.2">Title</text>
<text x="335.5" y="256">Connectors</text>
<text x="324.3" y="261.6">Size</text>
<text x="335.5" y="261.6">Document Number</text>
<text x="417.3" y="261.6">Rev</text>
<text x="327.1" y="264.5">B</text>
<text x="335.5" y="264.5">S008103</text>
<text x="420.1" y="264.5">A</text>
<text x="324.3" y="270.1">Date:</text>
<text x="338.9" y="270.1">Wednesday, February 27, 2008</text>
<text x="380.6" y="270.1">Sheet</text>
<text x="394.7" y="270.1">3</text>
<text x="403.2" y="270.1">of</text>
<text x="411.6" y="270.1">7</text>
</g>
<g font-size="2.5" fill="#f00">
<text x="220.8" y="35">ENTRYOUT1A</text>
<text x="220.8" y="37.8">ENTRYOUT2A</text>
<text x="294.6" y="40.6">ENTRYOUT1B</text>
<text x="294.6" y="37.8">ENTRYOUT2B</text>
<text x="6.2" y="53">CLAMSHELLINTLCKIN</text>
<text x="6.2" y="58.7">BKIMPRINTERINTLCKIN</text>
<text x="6.2" y="55.8">CLAMSHELLINTLCKRTN</text>
<text x="85.2" y="58.7">FRIMPRINTINTLCKRTN</text>
<text x="104.3" y="54.1">MANSEPSOLENOID+</text>
<text x="104.3" y="57">MANSEPSOLENOID-</text>
<text x="6.2" y="61.5">BKIMPRINTINTCKRTN</text>
<text x="85.2" y="61.5">FRIMPRINTERINTLCKIN</text>
<text x="301.1" y="64.3" transform="rotate(-90 301.1 64.3)">TP1</text>
<text x="312.4" y="64.3" transform="rotate(-90 312.4 64.3)">TP2</text>
<text x="320.9" y="64.3" transform="rotate(-90 320.9 64.3)">TP3</text>
<text x="329.3" y="64.3" transform="rotate(-90 329.3 64.3)">TP4</text>
<text x="351.9" y="64.3" transform="rotate(-90 351.9 64.3)">TP6</text>
<text x="209.2" y="71.6">TRNSPRTOUT2A</text>
<text x="209.5" y="68.8">TRNSPRTOUT1A</text>
<text x="294.6" y="71.6">TRNSPRTOUT2B</text>
<text x="340.6" y="67.1" transform="rotate(-90 340.6 67.1)">TP5</text>
<text x="294.6" y="74.4">TRNSPRTOUT1B</text>
<text x="209.2" y="105.5">RECOVERYOUT2A</text>
<text x="209.5" y="102.6">RECOVERYOUT1A</text>
<text x="297.5" y="105.5">RECOVERYOUT2B</text>
<text x="17.5" y="109.4">CLAMSHELLINTLCKIN</text>
<text x="297.5" y="108.3">RECOVERYOUT1B</text>
<text x="23.4" y="125.2">PICKCLUTCH+</text>
<text x="112.5" y="124.3">FEEDCLUTCH-</text>
<text x="23.1" y="128">PICKCLUTCH-</text>
<text x="112.5" y="128">FEEDCLUTCH+</text>
<text x="316.4" y="130.5">RECOVERYENAIN</text>
<text x="316.4" y="133.4">RECOVERYDIR</text>
<text x="316.4" y="136.2">RECOVERYSTEPCLK</text>
<text x="168.6" y="146" transform="rotate(-90 168.6 146)">TP6</text>
<text x="177.1" y="148.9" transform="rotate(-90 177.1 148.9)">TRANSPORTENA</text>
<text x="316.4" y="147.5">TRNSPRTENA</text>
<text x="316.4" y="144.6">TRANSPORTSTEPCLK</text>
<text x="367.1" y="144.6">FEEDCLUTCH</text>
<text x="367.1" y="147.5">PICKCLUTCH</text>
<text x="262.8" y="151.7">TRNSPRTENA</text>
<text x="367.1" y="150.3">MANSEPSOLENOID</text>
<text x="367.1" y="153.1">JOGGERSOLENOID</text>
<text x="316.4" y="158.7">ENTRYSTEPCLK</text>
<text x="316.4" y="161.6">ENTRYENA</text>
<text x="316.4" y="164.4">ENTRYDIR</text>
<text x="13.5" y="168.6" transform="rotate(-90 13.5 168.6)">CLAMSHELLINTLCKIN</text>
<text x="19.2" y="168.6" transform="rotate(-90 19.2 168.6)">FRIMPRINTERINTLCKIN</text>
<text x="30.5" y="168.6" transform="rotate(-90 30.5 168.6)">BKIMPRINTERINTLCKIN</text>
<text x="335" y="179.9" transform="rotate(-90 335 179.9)">TP1</text>
<text x="340.6" y="179.9" transform="rotate(-90 340.6 179.9)">TP2</text>
<text x="174.2" y="184.4" transform="rotate(-90 174.2 184.4)">RECOVERYENA</text>
<text x="381.2" y="185.5">TRANSPORTENA</text>
<text x="305.1" y="188.3">TRANSPORTSTEPCLK</text>
<text x="381.2" y="188.3">FEEDCLUTCH</text>
<text x="381.2" y="191.2">RECOVERYENA</text>
<text x="168.6" y="196.2" transform="rotate(-90 168.6 196.2)">HARDWAREINTERLOCKENABLE</text>
<text x="257.2" y="194">RECOVERYENAIN</text>
<text x="305.1" y="194">RECOVERYSTEPCLK</text>
<text x="381.2" y="194">RECOVERYDIR</text>
<text x="381.2" y="196.8">ENTRYENA</text>
<text x="100.9" y="202.4" transform="rotate(-90 100.9 202.4)">BKIMPRINTERINTLCK</text>
<text x="106.6" y="202.4" transform="rotate(-90 106.6 202.4)">FRIMPRINTERINTLCK</text>
<text x="112.2" y="202.4" transform="rotate(-90 112.2 202.4)">CLAMSHELLINTLCK</text>
<text x="305.1" y="199.6">ENTRYSTEPCLK</text>
<text x="381.2" y="199.6">ENTRYDIR</text>
<text x="305.1" y="205.3">SPAREDRIVESTEPCLK</text>
<text x="378.4" y="208.1">MANSEPSOLENOID</text>
<text x="272.1" y="212">ENTRYELEVCURRLIMIT</text>
<text x="381.2" y="213.7">PICKCLUTCH</text>
<text x="305.1" y="216.5">CLAMSHELLINTLCK</text>
<text x="378.4" y="216.5">FRIMPRINTERINTLCK</text>
<text x="378.4" y="219.4">BKIMPRINTERINTLCK</text>
<text x="335" y="227.8" transform="rotate(-90 335 227.8)">TP3</text>
<text x="340.6" y="233.4" transform="rotate(-90 340.6 233.4)">TP4</text>
</g>
<g font-size="2.5" fill="#000080">
<text x="265" y="30.5">J7</text>
<text x="67.7" y="47.4">J10</text>
<text x="237.4" y="47.4">R101</text>
<text x="256.6" y="44.6">Molex 39-30-1060</text>
<text x="298.9" y="47.4">TP1</text>
<text x="310.2" y="47.4">TP2</text>
<text x="318.6" y="47.4">TP3</text>
<text x="327.1" y="47.4">TP4</text>
<text x="338.3" y="47.4">TP5</text>
<text x="349.6" y="47.4">TP6</text>
<text x="242.2" y="50.8">0</text>
<text x="265" y="64.3">J9</text>
<text x="62" y="67.1">Molex 39-30-1080</text>
<text x="155.1" y="75.6">U6</text>
<text x="98.7" y="81.2">K1</text>
<text x="155.1" y="78.4">LM3940/TO263</text>
<text x="237.4" y="81.2">R104</text>
<text x="256.6" y="78.4">Molex 39-30-1060</text>
<text x="242.2" y="84.6">0</text>
<text x="149.2" y="92.5">C54</text>
<text x="149.2" y="95">0.47uF</text>
<text x="194.3" y="92.5">C61</text>
<text x="194.3" y="95">33uF</text>
<text x="49.9" y="100.9">D5</text>
<text x="265" y="98.1">J8</text>
<text x="45.7" y="104.3">S1AB-13</text>
<text x="256.6" y="112.2">Molex 39-30-1060</text>
<text x="70.5" y="117.9">J6</text>
<text x="237.4" y="115">R102</text>
<text x="242.2" y="118.4">0</text>
<text x="70.5" y="132">Molex 39-30-1040</text>
<text x="149.2" y="137.6">C60</text>
<text x="149.2" y="140.1">0.1uF</text>
<text x="203" y="143.2">U7A</text>
<text x="222.5" y="140.4">C72</text>
<text x="222.5" y="142.9">0.1uF</text>
<text x="245.3" y="143.2">U8C</text>
<text x="56.4" y="148.9">R89</text>
<text x="64.9" y="148.9">470</text>
<text x="141" y="148.9">U8A</text>
<text x="47.9" y="154.5">R90</text>
<text x="56.4" y="154.5">470</text>
<text x="39.5" y="160.1">R84</text>
<text x="47.9" y="160.1">470</text>
<text x="143.8" y="160.1">SN74HC27D</text>
<text x="208.7" y="157.3">SN74HC00DR</text>
<text x="248.1" y="160.1">SN74HC27D</text>
<text x="67.7" y="163">C64</text>
<text x="76.1" y="163">C62</text>
<text x="90.2" y="163">C73</text>
<text x="62" y="168.6">0.01uF</text>
<text x="76.1" y="168.6">0.01uF</text>
<text x="90.2" y="168.6">0.01uF</text>
<text x="5.7" y="179.9">R95</text>
<text x="22.6" y="179.9">R99</text>
<text x="33.8" y="179.9">R96</text>
<text x="8.5" y="182.7">1K</text>
<text x="22.6" y="182.7">1K</text>
<text x="33.8" y="182.7">1K</text>
<text x="360.9" y="182.7">J1</text>
<text x="205.8" y="188.3">U7B</text>
<text x="245.3" y="188.3">U8B</text>
<text x="203" y="202.4">SN74HC00DR</text>
<text x="245.3" y="199.6">SN74HC27D</text>
<text x="5.7" y="208.1">R88</text>
<text x="22.6" y="208.1">R98</text>
<text x="33.8" y="208.1">R97</text>
<text x="8.5" y="210.9">2K</text>
<text x="22.6" y="210.9">2K</text>
<text x="33.8" y="210.9">2K</text>
<text x="358.1" y="225">CON26A</text>
<text x="112.8" y="230.6">U7C</text>
<text x="169.2" y="230.6">U7D</text>
<text x="110" y="250.4">SN74HC00DR</text>
<text x="166.4" y="250.4">SN74HC00DR</text>
</g>
<g font-size="2.5" fill="#004080">
<text x="156.5" y="85.7">IN</text>
<text x="164.7" y="88.8" transform="rotate(-90 164.7 88.8)">GND</text>
<text x="170.4" y="88.8" transform="rotate(-90 170.4 88.8)">GND</text>
<text x="173.7" y="85.7">OUT</text>
</g>
<text font-size="2.5" fill="#00f" x="189.8" y="92.5">+</text>
<g font-size="2">
<text x="45.1" y="2.1">5</text>
<text x="129.7" y="2.1">4</text>
<text x="214.3" y="2.1">3</text>
<text x="298.9" y="2.1">2</text>
<text x="383.5" y="2.1">1</text>
<text x=".7" y="38.1">D</text>
<text x="426.5" y="38.1">D</text>
<text x=".7" y="105.1">C</text>
<text x="426.5" y="105.1">C</text>
<text x=".7" y="172">B</text>
<text x="426.5" y="172">B</text>
<text x=".7" y="239">A</text>
<text x="426.5" y="239">A</text>
<text x="45.1" y="272.8">5</text>
<text x="129.7" y="272.8">4</text>
<text x="214.3" y="272.8">3</text>
<text x="298.9" y="272.8">2</text>
<text x="383.5" y="272.8">1</text>
</g>
</svg>
